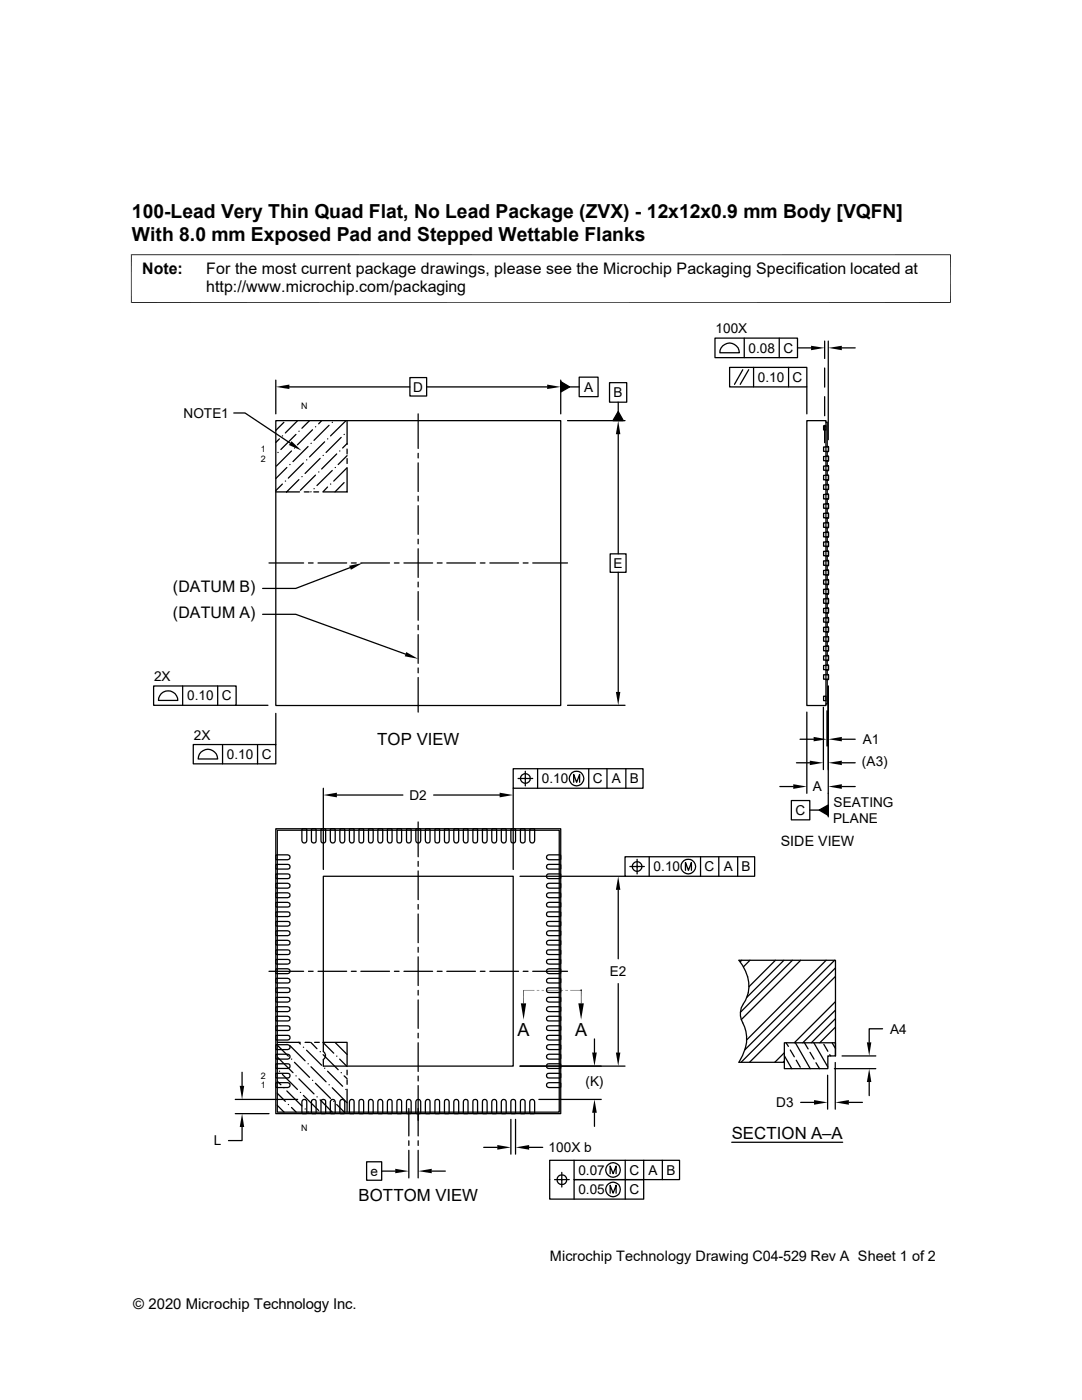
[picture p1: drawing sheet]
<svg xmlns="http://www.w3.org/2000/svg" width="216mm" height="279mm" viewBox="0 0 216 279" stroke-linecap="round" stroke-linejoin="round" font-family="sans-serif">
<g fill="none" stroke="#000" stroke-width=".25">
<path d="M55 75.9v6.7M57.7 77.2h24.1M81.8 75.4h3.3v3.6h-3.3zM85.1 77.2h24.1M111.9 76.2l1.8 1-1.8 1zM111.9 75.9v6.7M113.7 77.2h1.9M115.6 75.3h3.7v3.9h-3.7zM121.6 76.4h3.5v3.9h-3.5zM142.7 67.5h16.4v3.9h-16.4zM144.2 69a1.96 1.96 0 0 1 2.1-.4 1.96 1.96 0 0 1 1.2 1.8h-3.9l.1-.5zM145.6 73.3h15.4v3.9h-15.4z"/>
<path d="M148.2 73.8l-1.6 2.9M148.5 67.5v3.9M149.4 73.8l-1.7 2.9M150.4 73.3v3.9M155.5 67.5v3.9M157.4 73.3v3.9M159.1 69.4h2.7M161 77.2v5.4M164.5 68.1v3.4M164.5 73.4v3.9M164.5 79.2v3.8M165.3 68.1v19.7"/>
<path d="M168 69.4h2.6M46.7 82.4h2.2l9 6M55 83.9h56.9v56.9h-56.9zM55 98.2h4.8M55.5 90.3h.1M55.8 87.6l-.8 .7M56.3 87h.1M56.3 96.6l-1.3 1.3M56.6 84.3l-1.6 1.6M56.9 96h.1M57.2 93.3l-2.2 2.2M57.8 92.7h.1"/>
<path d="M58.2 90l-3 3M58.8 89.4h.1M59.1 86.7l-3.1 3M59.4 83.9l-2.5 2.5M59.6 86.1h.1M59.6 95.7l-2.4 2.5M60.2 95.1h.1M60.5 92.4l-3 3M60.7 98.2h1M61.2 91.8h.1M61.5 89.1l-3 3M61.8 83.9l-1.6 1.6"/>
<path d="M62.1 88.5h.1M62.1 98.1l-.1 .1M62.4 85.8l-3 3M62.6 98.2h1M62.7 97.5h.1M62.9 85.2h.1M62.9 94.8l-3 3M63.6 94.2h.1M63.9 91.5l-3 3M64.2 83.9l-.6 .7M64.5 90.9h.1M64.8 88.2l-3 3"/>
<path d="M65.4 87.6h.1M65.4 97.2l-1 1M65.7 84.9l-3 3M66 96.6h.1M66.3 84.3h.1M66.3 93.9l-3.1 3M66.9 93.3h.1M67.2 90.6l-3 3M67.8 90h.1M68.1 87.3l-3 3M68.7 86.7h.1M68.7 96.3l-1.9 1.9"/>
<path d="M69 84l-3 3M69.3 93.4v4.8h-4.8M69.3 88.5l-.9 .9M69.3 90.9l-1.8 1.8M69.3 93.3l-2.7 2.7M69.3 98.2h.1M69.3 83.9v4.8M69.3 89.6v1M69.3 91.5v1M83.4 82.6v6.9M83.4 90.5v.9M83.4 92.4v5.7"/>
<path d="M83.4 99v1M113.2 83.9h11.5M123.4 82.1l1 1.8h-2.1zM123.4 80.3v1.8M123.4 86.7v23.8M161 83.9h3.8v56.9h-3.8zM164.3 98.7h1v.9h-1zM164.3 96.8h1v.9h-1zM164.3 94.9h1v.9h-1zM164.3 93h1v.9h-1zM164.3 91.1h1v.8h-1zM164.3 89.2h1v.9h-1z"/>
<path d="M164.3 85h.5v.8h-.5zM164.5 84.9v3.4M164.8 84.2h.3v4.9M164.8 98.6h.5v1h-.5M164.8 96.7h.5v1h-.5M164.8 94.8h.5v1h-.5M164.8 92.9h.5v1h-.5M164.8 91h.5v1h-.5M164.8 89.1h.5v1h-.5M165.1 90.1v.9M165.1 92v.9M165.1 93.9v.9"/>
<path d="M165.1 95.8v.9M165.1 97.7v.9M165.1 99.6v.9M53.7 112.4h6.9M61.6 112.4h.9M63.5 112.4h5.7M69.8 113.3l-10.8 4.1h-6.6M70.1 112.4h1M72 112.4h5.7M78.7 112.4h.9M80.6 112.4h5.7M83.4 100.9v5.7"/>
<path d="M83.4 107.6v.9M83.4 109.5v5.7M83.4 116.2v.9M83.4 118.1v5.7M87.2 112.4h1M89.2 112.4h5.7M95.8 112.4h1M97.7 112.4h5.8M104.4 112.4h1M106.3 112.4h6.9M121.8 110.5h3.1v3.7h-3.1zM123.4 114.2v23.9"/>
<path d="M164.3 119.5h1v.9h-1zM164.3 117.6h1v.9h-1zM164.3 115.7h1v.9h-1zM164.3 113.8h1v.9h-1zM164.3 111.9h1v.9h-1zM164.3 110h1v.9h-1zM164.3 108.2h1v.8h-1zM164.3 106.3h1v.8h-1zM164.3 104.4h1v.8h-1zM164.3 102.4h1v.9h-1zM164.3 100.6h1v.8h-1zM164.8 119.4h.5v1.1h-.5"/>
<path d="M164.8 117.6h.5v1h-.5M164.8 115.7h.5v1h-.5M164.8 113.7h.5v1.1h-.5M164.8 111.8h.5v1.1h-.5M164.8 110h.5v1h-.5M164.8 108.1h.5v1h-.5M164.8 106.2h.5v1h-.5M164.8 104.3h.5v1h-.5M164.8 102.4h.5v1h-.5M164.8 100.5h.5v1h-.5M165.1 101.5v.9M165.1 103.4v.9"/>
<path d="M165.1 105.3v.9M165.1 107.2v.9M165.1 109.1v.9M165.1 111v.8M165.1 112.9v.8M165.1 114.8v.9M165.1 116.7v.9M165.1 118.6v.8M30.6 136.9h16.5v3.9h-16.5zM32.2 138.4a1.93 1.93 0 0 1 2.1-.4 1.93 1.93 0 0 1 1.2 1.8h-3.9l.1-.5zM36.4 136.9v3.9M43.4 136.9v3.9"/>
<path d="M52.4 122.6h6.6l21.9 8M83.4 124.8v.9M83.4 126.7v5.7M83.4 133.3v1M83.4 135.2v6.9M164.3 134.7h1v.9h-1zM164.3 132.8h1v.8h-1zM164.3 130.9h1v.8h-1zM164.3 129h1v.9h-1zM164.3 127.1h1v.9h-1zM164.3 125.2h1v.9h-1zM164.3 123.3h1v.9h-1z"/>
<path d="M164.3 121.4h1v.9h-1zM164.3 138.9h.5v.9h-.5zM164.8 134.6h.5v1h-.5M164.8 132.7h.5v1h-.5M164.8 130.8h.5v1h-.5M164.8 128.9h.5v1h-.5M164.8 127h.5v1.1h-.5M164.8 125.1h.5v1.1h-.5M164.8 123.2h.5v1h-.5M164.8 121.3h.5v1h-.5M165.1 135.6v4.9h-.3M165.1 120.5v.8"/>
<path d="M165.1 122.3v.9M165.1 124.2v.9M165.1 126.2v.8M165.1 128.1v.8M165.1 129.9v.9M165.1 131.8v.9M165.1 133.7v.9M165.3 136.9v26.1M38.6 148.6h16.4v3.8h-16.4zM40.1 150.1a1.96 1.96 0 0 1 2.1-.4 1.96 1.96 0 0 1 1.2 1.8h-3.9l.3-1zM44.4 148.6v3.8M47.1 140.8h6.4"/>
<path d="M51.4 148.6v3.8M55 142.4v6.2M64.5 157.3v16.2M67.2 158.7h13.2M86.5 158.7h13.2M102.4 153.4h25.9v3.9h-25.9zM102.4 157.3v16.2M103.4 155.4h2.9M104.8 153.9v2.9M107.3 153.4v3.9M113.2 140.8h11.5M114.5 156.1v-1.5l.6 1.5 .6-1.5v1.5"/>
<path d="M117.5 153.4v3.9M121.1 153.4v3.9M124.9 153.4v3.9M155.6 157h2.7M157.9 159.8h3.7v3.8h-3.7zM158.9 152.2h2.7M159.6 147.5h2.7M161 142.1v16.2M164.3 141.1v12.5M165 141.9v7M168 147.5h2.6M168 152.2h2.6"/>
<path d="M168 157h2.6M55 165.4h56.9v56.9h-56.9zM55 170.7l2.4-.1a.49 .49 0 0 1 .5 .5 .49 .49 0 0 1-.5 .5h-2.2l-.2-.1zM55 172.6l2.4-.1a.47 .47 0 0 1 .5 .5 .47 .47 0 0 1-.5 .4h-2.4zM55 174.5l2.4-.1a.47 .47 0 0 1 .5 .5 .47 .47 0 0 1-.5 .4h-2.2h-.2zM55 176.4l2.4-.1a.49 .49 0 0 1 .5 .5 .49 .49 0 0 1-.5 .4h-2.2h-.2zM55 178.3l2.4-.1a.49 .49 0 0 1 .5 .5 .49 .49 0 0 1-.5 .5h-2.2l-.2-.1zM55.3 165.7h56.3v56.3h-56.3zM60.3 165.4h.8l.1 .2v2.2a.49 .49 0 0 1-.5 .4 .49 .49 0 0 1-.5-.4zM62.2 165.4h.8l.1 2.4a.47 .47 0 0 1-.5 .4 .47 .47 0 0 1-.5-.4zM64.1 165.4h.8l.1 .2v2.2a.47 .47 0 0 1-.5 .4 .47 .47 0 0 1-.4-.4zM64.5 174.9h37.9v37.9h-37.9v-1.3a.95 .95 0 0 0 0-1.7z"/>
<path d="M66 165.4h.8l.1 .2v2.2a.49 .49 0 0 1-.5 .4 .49 .49 0 0 1-.5-.4zM67.9 165.4h.8l.1 .2v2.2a.49 .49 0 0 1-.5 .4 .49 .49 0 0 1-.5-.4zM69.8 165.4h.8l.1 2.4a.47 .47 0 0 1-.5 .4 .47 .47 0 0 1-.5-.4zM71.7 165.4h.8l.1 .2v2.2a.47 .47 0 0 1-.5 .4 .47 .47 0 0 1-.5-.4zM73.6 165.4h.8l.1 .2v2.2a.47 .47 0 0 1-.5 .4 .47 .47 0 0 1-.5-.4zM75.5 165.4h.8l.1 .2v2.2a.49 .49 0 0 1-.5 .4 .49 .49 0 0 1-.5-.4zM77.4 165.4h.8v2.4a.47 .47 0 0 1-.4 .4 .47 .47 0 0 1-.5-.4zM79.3 165.4h.8v.2v2.2a.47 .47 0 0 1-.4 .4 .47 .47 0 0 1-.5-.4zM81.2 165.4h.8v.2v2.2a.47 .47 0 0 1-.4 .4 .47 .47 0 0 1-.5-.4zM83.1 165.4h.8v.2v2.2a.49 .49 0 0 1-.4 .4 .49 .49 0 0 1-.5-.4zM83.4 164v7M83.4 171.9v1"/>
<path d="M83.4 173.8v5.7M85 165.4h.8v2.4a.47 .47 0 0 1-.5 .4 .47 .47 0 0 1-.4-.4zM86.9 165.4h.7l.1 .2v2.2a.47 .47 0 0 1-.5 .4 .47 .47 0 0 1-.4-.4zM88.7 165.4h.8l.1 .2v2.2a.47 .47 0 0 1-.4 .4 .47 .47 0 0 1-.5-.4zM90.6 165.4h.8l.1 .2v2.2a.49 .49 0 0 1-.5 .4 .49 .49 0 0 1-.4-.4zM92.5 165.4h.8l.1 2.4a.47 .47 0 0 1-.5 .4 .47 .47 0 0 1-.4-.4zM94.4 165.4h.8l.1 2.4a.47 .47 0 0 1-.5 .4 .47 .47 0 0 1-.4-.4zM96.3 165.4h.8l.1 .2v2.2a.47 .47 0 0 1-.5 .4 .47 .47 0 0 1-.4-.4zM98.2 165.4h.8l.1 .2v2.2a.49 .49 0 0 1-.5 .4 .49 .49 0 0 1-.5-.4zM100.1 165.4h.8l.1 .2v2.2a.49 .49 0 0 1-.5 .4 .49 .49 0 0 1-.5-.4zM102 165.4h.8l.1 2.4a.47 .47 0 0 1-.5 .4 .47 .47 0 0 1-.5-.4zM103.8 174.9h20.9"/>
<path d="M103.9 165.4h.8l.1 .2v2.2a.47 .47 0 0 1-.5 .4 .47 .47 0 0 1-.5-.4zM105.8 165.4h.8l.1 .2v2.2a.49 .49 0 0 1-.5 .4 .49 .49 0 0 1-.5-.4zM109.1 178.4l.4-.2 2.4 .1v.8l-.2 .1h-2.2a.49 .49 0 0 1-.4-.8zM109.1 176.5l.4-.2 2.4 .1v.8h-.2h-2.2a.49 .49 0 0 1-.4-.7zM109.1 174.6l.4-.2 2.4 .1v.8h-.2h-2.2a.47 .47 0 0 1-.4-.2 .47 .47 0 0 1 0-.5zM109.1 170.9l.4-.3 2.4 .1v.8l-.2 .1h-2.2a.49 .49 0 0 1-.4-.7zM109.3 172.6h2.6v.8h-2.4a.47 .47 0 0 1-.5-.3 .47 .47 0 0 1 .3-.5zM123.4 177.6v13.7M124.7 171h25.9v3.9h-25.9zM125.7 172.9h2.9M127.1 171.5v2.9M129.5 171v3.9"/>
<path d="M136.8 173.7v-1.6l.6 1.6 .6-1.6v1.6M139.8 171v3.9M143.4 171v3.9M147.2 171v3.9M161.6 161.7h1.8M163.4 161.7l1.9-1v2zM53.7 193.8h6.9M55 180.2l2.4-.1a.47 .47 0 0 1 .5 .5 .47 .47 0 0 1-.5 .4h-2.4zM55 182h2.4a.47 .47 0 0 1 .5 .5 .47 .47 0 0 1-.5 .4h-2.2l-.2-.1zM55 183.9h2.4a.47 .47 0 0 1 .5 .5 .47 .47 0 0 1-.5 .4h-2.2l-.2-.1zM55 185.8h2.4a.49 .49 0 0 1 .5 .4 .49 .49 0 0 1-.5 .5h-2.2l-.2-.1zM55 187.7h2.4a.47 .47 0 0 1 .5 .4 .47 .47 0 0 1-.5 .5h-2.4z"/>
<path d="M55 189.7l2.4-.1a.47 .47 0 0 1 .5 .4 .47 .47 0 0 1-.5 .5h-2.2l-.2-.1zM55 191.5h2.4a.47 .47 0 0 1 .5 .4 .47 .47 0 0 1-.5 .5h-2.2l-.2-.1zM55 193.4l2.4-.1a.49 .49 0 0 1 .5 .5 .49 .49 0 0 1-.5 .5h-2.2l-.2-.1zM55 195.3l2.4-.1a.47 .47 0 0 1 .5 .5 .47 .47 0 0 1-.5 .5l-2.4-.1zM55 197.2l2.4-.1a.47 .47 0 0 1 .5 .5 .47 .47 0 0 1-.5 .5h-2.2l-.2-.1zM55 199.1h2.4a.47 .47 0 0 1 .5 .4 .47 .47 0 0 1-.5 .5h-2.2l-.2-.1zM61.6 193.8h.9M63.5 193.8h5.7M70.1 193.8h1M72 193.8h5.7M78.7 193.8h.9M80.6 193.8h5.7"/>
<path d="M83.4 180.5v.9M83.4 182.4v5.7M83.4 189.1v.9M83.4 191v5.7M83.4 197.7v.9M83.4 199.6v5.6M87.2 193.8h1M89.2 193.8h5.7M95.8 193.8h1M97.7 193.8h5.8M104.4 193.8h1M106.3 193.8h6.9"/>
<path d="M109.1 187.9l.4-.2h2.4v.9h-2.4a.45 .45 0 0 1-.4-.2 .45 .45 0 0 1 0-.5zM109.1 186l.4-.2h2.4v.8l-.2 .1h-2.2a.49 .49 0 0 1-.4-.7zM109.1 184.1l.4-.2h2.4v.8l-.2 .1h-2.2a.49 .49 0 0 1-.4-.7zM109.1 182.2l.4-.2h2.4v.8l-.2 .1h-2.2a.47 .47 0 0 1-.4-.2 .47 .47 0 0 1 0-.5zM109.1 180.3l.4-.2 2.4 .1v.8h-2.4a.45 .45 0 0 1-.4-.2 .45 .45 0 0 1 0-.5zM109.3 199.1h2.6v.8l-.2 .1h-2.2a.48 .48 0 0 1-.4-.4 .48 .48 0 0 1 .2-.5zM109.3 197.2h2.6v.8l-.2 .1h-2.2a.47 .47 0 0 1-.5-.4 .47 .47 0 0 1 .3-.5zM109.3 195.3h2.6v.8l-2.4 .1a.45 .45 0 0 1-.5-.3 .45 .45 0 0 1 .3-.6zM109.3 193.4h2.6v.8l-.2 .1h-2.2a.48 .48 0 0 1-.4-.3 .48 .48 0 0 1 .2-.6zM109.3 191.5h2.6v.8l-.2 .1h-2.2a.48 .48 0 0 1-.4-.3 .48 .48 0 0 1 .2-.6zM109.3 189.6l2.6 .1v.7l-.2 .1h-2.2a.47 .47 0 0 1-.5-.3 .47 .47 0 0 1 .3-.6zM116 197.6h.1"/>
<path d="M123.4 196.3v13.8M148 191.6l-.3 .3M149.6 191.6l-1.3 1.4M154.7 191.6l-5.3 5.3M156.4 191.6l-7.4 7.5M158.1 191.6l-10.4 10.4M159.8 191.6l-11.9 11.9M164.8 191.6l-15.8 15.9M166.5 191.6l-17.9 18M166.7 199.9l-8.2 8.2M166.7 193.2l-18.8 18.8M166.7 194.9l-17.1 17.1"/>
<path d="M46.9 219.4h12.5M48.3 214v2.7M55 201l2.4-.1a.49 .49 0 0 1 .5 .5 .49 .49 0 0 1-.5 .5h-2.2l-.2-.1zM55 202.9l2.4-.1a.47 .47 0 0 1 .5 .5 .47 .47 0 0 1-.5 .5l-2.4-.1zM55 204.8l2.4-.1a.47 .47 0 0 1 .5 .5 .47 .47 0 0 1-.5 .5l-2.4-.1zM55 206.7l2.4-.1a.47 .47 0 0 1 .5 .5 .47 .47 0 0 1-.5 .5h-2.2l-.2-.1zM55 208.6l2.4-.1a.49 .49 0 0 1 .5 .5 .49 .49 0 0 1-.5 .5h-2.2l-.2-.1zM55 210.5l2.4-.1a.49 .49 0 0 1 .5 .5 .49 .49 0 0 1-.5 .5h-2.2l-.2-.1zM55 212.4l2.4-.1a.47 .47 0 0 1 .5 .5 .47 .47 0 0 1-.5 .4h-2.4zM55 214.2h2.4a.47 .47 0 0 1 .5 .5 .47 .47 0 0 1-.5 .4h-2.2h-.2zM55 216.2l2.4-.1a.49 .49 0 0 1 .5 .5 .49 .49 0 0 1-.5 .4h-2.2h-.2zM55.3 218.2l1.6 1.6"/>
<path d="M55.3 215.8l.7 .7M55.3 208.6l2.2 2.2M55.3 208h4.6M55.5 211.1l3 3M55.8 213.8h.1M56.3 214.4l3.1 3M56.6 217.1h.1M57.2 217.7l3 3M57.2 208.1h.1M57.8 208.7l3.1 3M58.2 211.4h.1M58.8 212l3 3"/>
<path d="M59.1 214.7h.1M59.6 208l.3 .4M59.6 215.3l3.1 3M59.9 218h.1M60.3 219.6a.49 .49 0 0 1 .6-.2 .49 .49 0 0 1 .3 .5v2.2l-.1 .2h-.8zM60.5 218.6l3.1 3M60.5 209h.1M60.9 208h.9M61.2 209.6l3 3M61.5 212.3h.1M62 208l1.2 1.3M62.1 212.9l3 3"/>
<path d="M62.2 219.6a.49 .49 0 0 1 .5-.2 .49 .49 0 0 1 .4 .5l-.1 2.4h-.8zM62.4 215.6h.1M62.8 208h.9M62.9 216.2l3.1 3M63.2 218.9h.1M63.9 219.5l2.4 2.5M63.9 209.9h.1M64.3 219.5a.47 .47 0 0 1 .5-.1 .47 .47 0 0 1 .2 .5v2.2l-.1 .2h-.8v-2.4zM64.4 208l2.2 2.2M64.5 210.5l3 3M64.7 208h4.6v4.6M64.8 213.2h.1"/>
<path d="M65.4 213.8l3 3M65.7 216.5h.1M66.2 219.5a.49 .49 0 0 1 .7 .4v2.2l-.1 .2h-.8l-.1-2.4zM66.3 217.1l3 3M66.6 219.8h.1M66.9 208.1l2.4 2.3M67.2 210.8h.1M67.8 211.4l1.5 1.5M68.1 219.5a.49 .49 0 0 1 .7 .4v2.2l-.1 .2h-.8l-.1-2.4zM68.1 214.1h.1M68.7 214.7l.6 .6M69 217.4h.1"/>
<path d="M69.3 213.6v.9M69.3 215.5v.9M69.3 217.4v4.6M70 219.5a.45 .45 0 0 1 .4 0 .45 .45 0 0 1 .3 .4l-.1 2.4h-.8l-.1-2.4zM71.8 219.5a.47 .47 0 0 1 .5-.1 .47 .47 0 0 1 .3 .5v2.2l-.1 .2h-.8l-.1-2.4zM73.7 219.5a.49 .49 0 0 1 .8 .4v2.2l-.1 .2h-.8l-.1-2.4zM75.6 219.5a.49 .49 0 0 1 .8 .4v2.2l-.1 .2h-.8l-.1-2.4zM77.6 219.5a.45 .45 0 0 1 .4 0 .45 .45 0 0 1 .2 .4v2.4h-.8l-.1-2.4zM79.4 219.5a.47 .47 0 0 1 .5-.1 .47 .47 0 0 1 .2 .5v2.2v.2h-.8l-.1-2.4zM81.3 219.5a.49 .49 0 0 1 .7 .4v2.2v.2h-.8l-.1-2.4zM83.2 219.5a.49 .49 0 0 1 .7 .4v2.2v.2h-.8l-.1-2.4zM83.4 206.2v.9"/>
<path d="M83.4 208.1v5.7M83.4 214.8v.9M83.4 216.7v10M85.1 219.5a.45 .45 0 0 1 .5 0 .45 .45 0 0 1 .2 .4v2.4h-.8l-.1-2.4zM87 219.5a.47 .47 0 0 1 .5-.1 .47 .47 0 0 1 .2 .5v2.2l-.1 .2h-.7l-.1-2.4zM88.9 219.5a.49 .49 0 0 1 .7 .4v2.2l-.1 .2h-.8v-2.4zM90.8 219.5a.49 .49 0 0 1 .7 .4v2.2l-.1 .2h-.8v-2.4zM92.7 219.5a.45 .45 0 0 1 .5 0 .45 .45 0 0 1 .2 .4l-.1 2.4h-.8v-2.4zM94.4 219.6a.49 .49 0 0 1 .5-.2 .49 .49 0 0 1 .4 .5l-.1 2.4h-.8zM96.3 219.6a.49 .49 0 0 1 .5-.2 .49 .49 0 0 1 .4 .5v2.2l-.1 .2h-.8zM98.2 219.6a.49 .49 0 0 1 .5-.2 .49 .49 0 0 1 .4 .5v2.2l-.1 .2h-.8zM100.1 219.6a.49 .49 0 0 1 .6-.2 .49 .49 0 0 1 .3 .5v2.2l-.1 .2h-.8z"/>
<path d="M102 219.6a.49 .49 0 0 1 .5-.2 .49 .49 0 0 1 .4 .5l-.1 2.4h-.8zM103.8 212.8h20.9M103.9 219.6a.49 .49 0 0 1 .5-.2 .49 .49 0 0 1 .4 .5v2.2l-.1 .2h-.8zM105.8 219.6a.49 .49 0 0 1 .5-.2 .49 .49 0 0 1 .4 .5v2.2l-.1 .2h-.8zM107.5 219.4h12.5M109.1 216.3l.4-.2 2.4 .1v.8h-.2h-2.2a.49 .49 0 0 1-.4-.7zM109.1 214.4l.4-.2h2.4v.9h-.2h-2.2a.49 .49 0 0 1-.4-.7zM109.1 212.5l.4-.2 2.4 .1v.8h-2.4a.47 .47 0 0 1-.4-.2 .47 .47 0 0 1 0-.5zM109.1 210.7l.4-.3 2.4 .1v.8l-.2 .1h-2.2a.49 .49 0 0 1-.4-.7zM109.1 208.7l.4-.2 2.4 .1v.8l-.2 .1h-2.2a.49 .49 0 0 1-.4-.8zM109.1 206.8l.4-.2 2.4 .1v.8l-.2 .1h-2.2a.49 .49 0 0 1-.4-.8zM109.1 204.9l.4-.2 2.4 .1v.8l-2.4 .1a.47 .47 0 0 1-.4-.3 .47 .47 0 0 1 0-.5z"/>
<path d="M109.3 202.9h2.6v.8l-2.4 .1a.45 .45 0 0 1-.5-.4 .45 .45 0 0 1 .3-.5zM109.3 201h2.6v.8l-.2 .1h-2.2a.48 .48 0 0 1-.4-.4 .48 .48 0 0 1 .2-.5zM118.6 207.3v2.8M156.5 208.1h10.2v2.6h-1.5v2.6h-8.7zM156.5 210.1l-1.9 1.9M156.5 211.8l-.2 .2M156.5 210.7l1.5 2.6M156.8 208.1l.5 .7M157.7 209.6l.8 1.3M158.7 208.1l3 5.2M158.9 211.6l.8 1.4M160.5 208.1l.7 1.2"/>
<path d="M161.6 210l.8 1.4M162.4 208.1l2.8 4.8M162.8 212.1l.7 1.2M164.4 208.4l.8 1.4M165.1 214.6v6.8M165.6 210.5l.1 .2M166 208.1l.7 1.2M166.5 213.3h8.3M166.7 212v9.4M166.7 210.7v-19.1h-19.3a7.1 7.1 0 0 1 .9 8.7 3.6 3.6 0 0 0-.1 3.8 7 7 0 0 1 0 6.6l-.8 1.3h9.1M166.7 201.6l-6.5 6.5M166.7 203.3l-4.8 4.8"/>
<path d="M166.7 205l-3.1 3.1M168 210.7h6.8M173.4 215.9v2.8M176.1 205.3h-2.7v2.7M46.9 222.3h6.8M48.3 224.9v2.7h-2.7M55.3 220.6l1.4 1.4M57.5 220.4h.1M58.2 221l.9 1M60.9 221.3h.1M61.5 221.9v.1M67.2 220.4l1.5 1.6"/>
<path d="M73.2 231.9h3v3.6h-3zM76.2 233.7h2.7M81.6 221.2v5.5M81.6 227.7v.9M81.6 229.6v5.5M83.4 227.7v.9M83.4 229.6v5.5M86.1 233.7h2.8M96.5 229h2.7M101.9 223.4v6.9M102.9 223.4v6.9M105.6 229h2.7"/>
<path d="M110.7 235.4h2.9M112.1 234v2.9M114.6 231.6v3.8h13.8v3.9h-18.7v-7.7h25.9v3.8h-21v3.9M118.6 222.1v2.7M121.8 234.2v-1.5l.5 1.5 .6-1.5v1.5M121.8 238.1v-1.5l.5 1.5 .6-1.5v1.5M124.8 231.6v7.7M128.4 231.6v3.8M132.2 231.6v3.8M146 228h22.1M159.8 220h2.6M169.4 220h2.7"/>
<circle cx="104.8" cy="155.4" r=".96"/>
<circle cx="115" cy="155.4" r="1.47"/>
<circle cx="127.1" cy="172.9" r=".97"/>
<circle cx="137.3" cy="172.9" r="1.47"/>
<circle cx="112.1" cy="235.4" r=".97"/>
<circle cx="122.3" cy="237.4" r="1.44"/>
<circle cx="122.3" cy="233.5" r="1.44"/>
</g>
<g fill="#000">
<path d="M55 77.2l2.7-.4v.8zM109.2 76.8l2.7 .4-2.7 .4zM111.9 76.2l1.8 1-1.8 1zM161.8 69l2.7 .4-2.7 .5zM165.3 69.4l2.7-.4v.9zM58.2 88.1l2 1.8-2.5-1.1zM123.4 83.9l.4 2.8h-.9zM123.4 82.1l1 1.8h-2.1zM69.7 112.9l2.7-.5-2.4 1.3zM81.1 130.1l2.3 1.4-2.6-.5zM122.9 138.1h.9l-.4 2.7zM64.5 158.7l2.7-.5v.9z"/>
<path d="M99.7 158.2l2.7 .5-2.7 .4zM158.3 156.5l2.7 .5-2.7 .4zM161.6 151.8l2.7 .4-2.7 .5zM162.3 147.1l2.7 .4-2.7 .5zM165.3 147.5l2.7-.4v.9zM165.3 152.2l2.7-.4v.9zM165.3 157l2.7-.5v.9zM123.4 174.9l.4 2.7h-.9zM163.4 161.7l1.9-1v2zM107.1 197.6h.5zM107.1 197.7l.5-.1zM108.1 197.6h.4z"/>
<path d="M108.1 197.7l.4-.1zM111.9 197.6h.5zM111.9 197.7l.5-.1zM112.8 197.6h.5zM112.8 197.7l.5-.1zM47.8 216.7h.9l-.4 2.7zM103.9 200.2h1.1l-.5 3.3zM115.4 200.2h1.1l-.5 3.3zM118.2 210.1h.9l-.5 2.7zM122.9 210.1h.9l-.4 2.7zM162.4 219.5l2.7 .5-2.7 .5zM166.7 220l2.7-.5v1z"/>
<path d="M173.4 213.3l.5 2.6h-.9zM173 208h.9l-.5 2.7zM48.3 222.3l.4 2.6h-.9zM78.9 233.3l2.7 .4-2.7 .4zM83.4 233.7l2.7-.4v.8zM99.2 228.5l2.7 .5-2.7 .4zM102.9 229l2.7-.5v.9zM118.6 219.4l.5 2.7h-.9z"/>
</g>
<path d="M26.1 50.8h163.6M26.2 50.8v9.7M189.7 50.8v9.7M26.1 60.4h163.6M106.6 197.6h-2.1v2.6M109 197.6h2.4M113.8 197.6l2.2 .1M116 197.6v2.6" fill="none" stroke="#000" stroke-width=".2"/>
<g font-size="3.9">
<text x="26.3" y="43.5">100-Lead Very Thin Quad Flat, No Lead Package (ZVX) - 12x12x0.9 mm Body [VQFN]</text>
<text x="26.3" y="48">With 8.0 mm Exposed Pad and Stepped Wettable Flanks</text>
</g>
<g font-size="3.6">
<text x="103.3" y="206.8">A</text>
<text x="114.8" y="206.8">A</text>
</g>
<g font-size="3.3">
<text x="75.3" y="148.7">TOP VIEW</text>
<text x="146" y="227.3">SECTION A–A</text>
<text x="71.5" y="239.6">BOTTOM VIEW</text>
</g>
<g font-size="3.2">
<text x="28.4" y="54.6">Note:</text>
<text x="41.1" y="54.6">For the most current package drawings, please see the Microchip Packaging Specification located at</text>
<text x="41.1" y="58.3">http://www.microchip.com/packaging</text>
<text x="34.5" y="118.2">(DATUM B)</text>
<text x="34.5" y="123.4">(DATUM A)</text>
</g>
<text font-size="3" x="26.6" y="261.3">© 2020 Microchip Technology Inc.</text>
<text font-size="2.9" x="109.7" y="251.6">Microchip Technology Drawing C04-529 Rev A Sheet 1 of 2</text>
<text font-size="2.8" x="155.8" y="168.8">SIDE VIEW</text>
<g font-size="2.7">
<text x="142.8" y="66.5">100X</text>
<text x="149.4" y="70.4">0.08</text>
<text x="156.3" y="70.4">C</text>
<text x="151.2" y="76.2">0.10</text>
<text x="158.2" y="76.2">C</text>
<text x="36.6" y="83.4">NOTE1</text>
<text x="82.5" y="78.2">D</text>
<text x="116.5" y="78.2">A</text>
<text x="122.4" y="79.3">B</text>
<text x="122.4" y="113.3">E</text>
<text x="30.7" y="135.9">2X</text>
<text x="37.3" y="139.8">0.10</text>
<text x="44.3" y="139.8">C</text>
<text x="38.7" y="147.6">2X</text>
<text x="172.2" y="148.5">A1</text>
<text x="45.3" y="151.5">0.10</text>
<text x="52.2" y="151.5">C</text>
<text x="172" y="153">(A3)</text>
<text x="81.7" y="159.6">D2</text>
<text x="108.1" y="156.3">0.10</text>
<text x="118.3" y="156.3">C</text>
<text x="122.1" y="156.3">A</text>
<text x="125.6" y="156.3">B</text>
<text x="162.2" y="157.9">A</text>
<text x="166.3" y="161.1">SEATING</text>
<text x="158.7" y="162.6">C</text>
<text x="166.2" y="164.3">PLANE</text>
<text x="130.4" y="173.9">0.10</text>
<text x="140.6" y="173.9">C</text>
<text x="144.4" y="173.9">A</text>
<text x="148" y="173.9">B</text>
<text x="121.7" y="194.8">E2</text>
<text x="177.6" y="206.3">A4</text>
<text x="116.8" y="216.7">(K)</text>
<text x="154.9" y="220.9">D3</text>
<text x="42.7" y="228.6">L</text>
<text x="109.5" y="230">100X b</text>
<text x="73.9" y="234.7">e</text>
<text x="115.4" y="234.5">0.07</text>
<text x="115.4" y="238.3">0.05</text>
<text x="125.6" y="234.5">C</text>
<text x="125.6" y="238.3">C</text>
<text x="129.4" y="234.5">A</text>
<text x="133" y="234.5">B</text>
</g>
<g font-size="1.8">
<text x="60.1" y="81.7">N</text>
<text x="52" y="90.3">1</text>
<text x="52" y="92.2">2</text>
<text x="52" y="215.3">2</text>
<text x="52" y="217.2">1</text>
<text x="60.1" y="225.8">N</text>
</g>
</svg>
